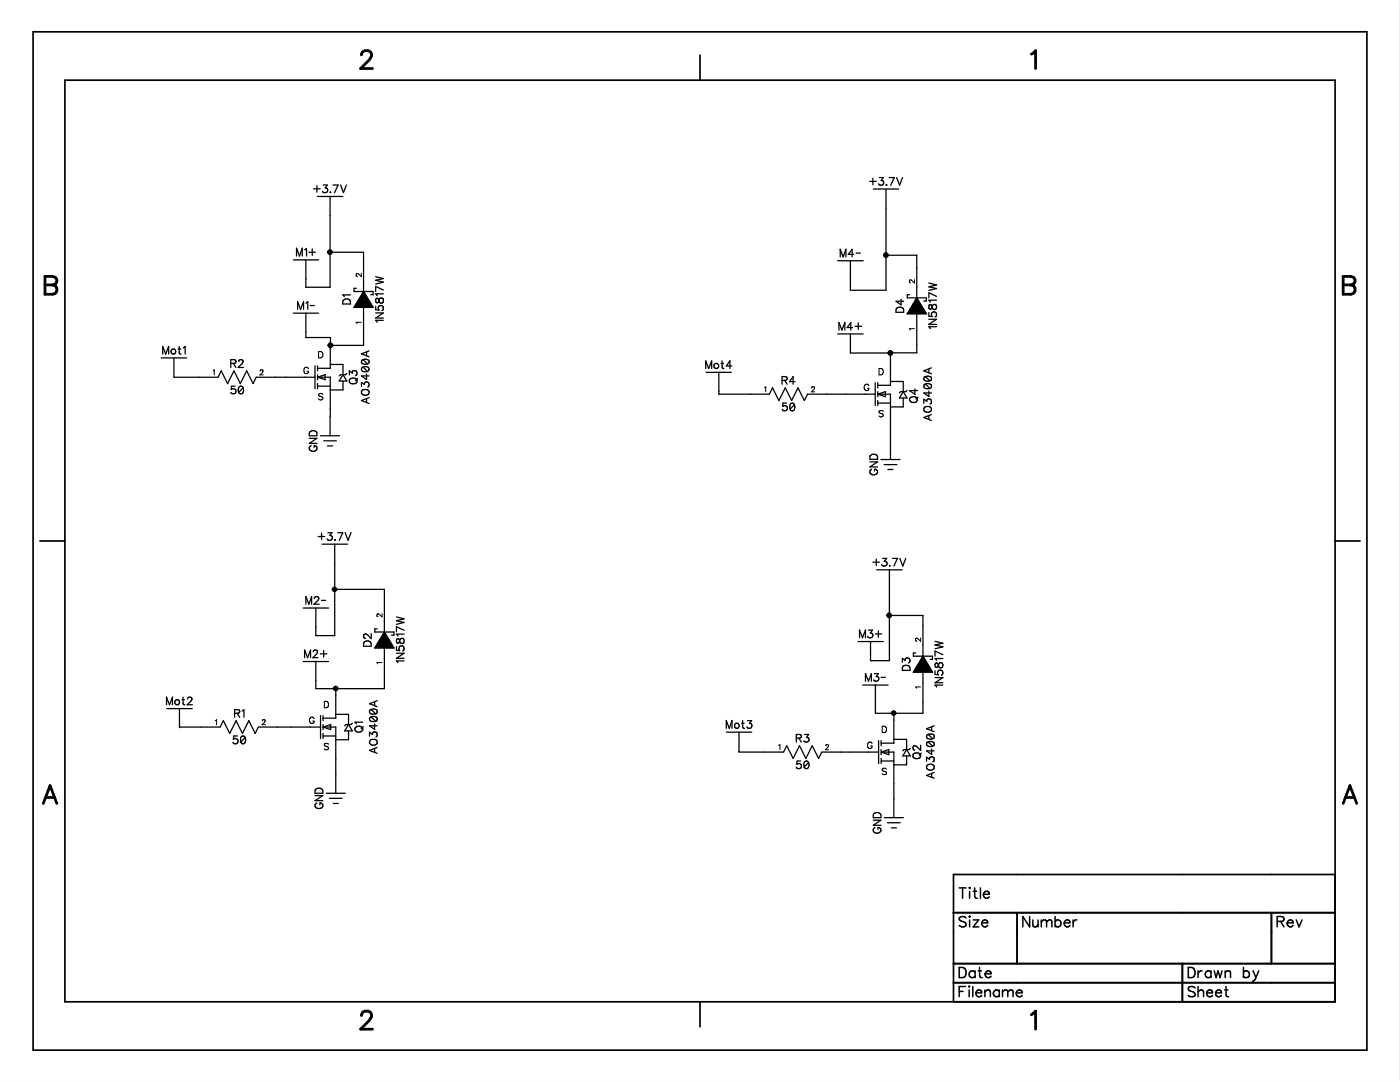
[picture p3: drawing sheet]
<svg xmlns="http://www.w3.org/2000/svg" width="279mm" height="216mm" viewBox="0 0 279 216" stroke-linecap="round" stroke-linejoin="round" font-family="sans-serif">
<g fill="#000" stroke="#000" stroke-width=".2">
<path d="M72.6 58.2l1.9 3.1h-3.8zM183 59.4l1.9 3.2h-3.8zM76.7 126.1l1.9 3.2h-3.8zM184.2 130.9l1.9 3.2h-3.8zM0 0h279.4v215.9h-279.4z"/>
<circle cx="65.8" cy="50.3" r=".49"/>
<circle cx="176.8" cy="50.9" r=".49"/>
<circle cx="65.9" cy="68.9" r=".49"/>
<circle cx="177.7" cy="70.4" r=".49"/>
<circle cx="66.8" cy="117.6" r=".47"/>
<circle cx="67" cy="137.4" r=".48"/>
<circle cx="177.5" cy="122.8" r=".48"/>
<circle cx="178.4" cy="142.3" r=".47"/>
</g>
<g fill="#fff" stroke="#fff" stroke-width=".2">
<path d="M0 0h279.4v215.9h-279.4z"/>
<path d="M.3 0h278.8v215.9h-278.8z"/>
</g>
<g fill="none" stroke="#000" stroke-width=".25">
<path d="M62.6 37.7h1.3M63.2 37v1.4M63.3 39.2h5.1M64.5 36.9h.8l-.4 .6a.49 .49 0 0 1 .5 .6 .49 .49 0 0 1-.7 .3l-.3-.2M65.9 39.2v18.1h-4.9v-5.4M65.9 38.4h.1zM66.5 36.9h1l-.7 1.5M68 36.9l.5 1.5 .6-1.5M173.6 36.2h1.3M174.2 35.6v1.3M174.3 37.7h5.1M175.5 35.4h.8l-.4 .6a.5 .5 0 0 1 .3 .8 .5 .5 0 0 1-.9-.1"/>
<path d="M176.8 37.7v20.2h-7.1v-5.9M176.9 36.8v.2zM177.5 35.4h1l-.7 1.6M178.9 35.4l.6 1.6 .6-1.6M58.5 51.9h5.1M59.2 51.1v-1.6l.6 1.6 .5-1.6v1.6M60.8 49.8l.4-.2v1.5M61.6 50.3h1.3M62.3 49.7v1.3M65.9 50.3h.1M65.9 50.3h6.7v7.9M68.5 59.9a.83 .83 0 0 1 1.4 .3v.5h-1.5z"/>
<path d="M69.9 58.8h-1.5l.3 .4M71.1 57.5h-.4v.7h3.8v.6h-.5M72.6 58.2l1.9 3.1h-3.8zM75 55.2l1.5 .4-1.5 .3 1.5 .4-1.5 .4M75.1 59.6a.58 .58 0 0 0 .1 .8l.4-.2a.55 .55 0 0 1 .2-.6 .55 .55 0 0 1 .7 0v.5a.43 .43 0 0 1-.3 .4 .43 .43 0 0 1-.5-.2l-.2-.7zM76.5 57.9l-1.5-.7v1M76.5 58.6h-1.5l.3 .4M167.2 52h5.1M167.7 51.3v-1.6l.6 1.6 .5-1.6v1.6M170.4 50.8h-1.1l.8-1.1v1.6M170.9 50.5h.8M176.8 50.9h.1"/>
<path d="M176.8 50.9h6.2v8.5M179.8 59.7v1.1l-1-.7h1.5M181.5 58.8h-.4v.6h3.8v.7h-.5M183 59.4l1.9 3.2h-3.8zM185.4 56.5l1.5 .4-1.5 .3 1.5 .4-1.5 .4M186.9 59.1l-1.5-.7v1M186.9 59.9h-1.5l.3 .4M32.2 71.4h5.1M32.5 70.7v-1.6l.6 1.6 .6-1.6v1.6M34.7 75.3h8.8l.7-1.3 1.2 2.5 1.3-2.5 1.3 2.5 1.2-2.5 1.3 2.5 .6-1.2h11.8M34.7 71.4v3.8M35.6 69.6h.5"/>
<path d="M35.8 69.1v1.5l.3 .1M36.6 69.4l.4-.3v1.6M46.1 72.5l.8-.1 .1-.5-.3-.1h-.6v1.5M46.6 72.5l.5 .8M46.9 77h-.7l-.1 .7a.54 .54 0 0 1 .8 0 .54 .54 0 0 1-.1 .8 .54 .54 0 0 1-.7-.2M47.6 72.1l.3-.3h.3l.3 .3-.2 .5-.8 .7h1.1M48.5 77.3a.48 .48 0 0 0-.4-.3 .48 .48 0 0 0-.5 .3v1M48.5 77.3a.72 .72 0 0 1 .1 .9 .72 .72 0 0 1-.8 .3l-.2-.2M48.5 77.3l-.9 1M58.5 62.5h5.1M59.4 61.7v-1.5l.6 1.5 .6-1.5v1.5M61 62.5v4.9h5v1.5"/>
<path d="M61 60.5l.4-.3v1.5M61.9 61h.8M62.9 73v4.6M63.4 75.3h2.5v7.8M63.4 73v1M63.4 74.8v1M63.4 76.5v1.1M63.4 77h2.5M63.4 75.3l1.5-.5v1zM65.9 72.7h2.6v2.1M68.5 76v1.8h-2.6M68.5 74.8l.7 1.2h-1.5z"/>
<path d="M69.2 74.5l-.2 .3h-1.1l-.2 .2M69.7 74.8v-.8l.6 .5a.52 .52 0 0 1 .5-.5 .52 .52 0 0 1 .5 .4 .52 .52 0 0 1-.3 .6M69.8 75.7a.82 .82 0 0 1 .9-.3 .82 .82 0 0 1 .5 .8 .88 .88 0 0 1-1.5 0zM71.4 75.5l-.4 .4M72.1 77.1v-.8l.6 .4a.51 .51 0 0 1 .7-.5 .51 .51 0 0 1 .2 .9l-.2 .1M72.3 77.9a.74 .74 0 0 1 .9-.2 .74 .74 0 0 1 .4 .9 .8 .8 0 0 1-.9 .3 .8 .8 0 0 1-.6-.8zM72.4 71.8l.4-.1a.68 .68 0 0 1 .9 .6l-.3 .3M72.4 73.2h.4a.68 .68 0 0 1 .9 .5l-.3 .4M72.4 71.8a.45 .45 0 0 0-.3 .4 .45 .45 0 0 0 .3 .4h1M72.4 73.2a.48 .48 0 0 0-.3 .5 .48 .48 0 0 0 .3 .4h1M72.4 73.2l1 .9M72.4 71.8l1 .8"/>
<path d="M72.6 61.3v7.6h-6.7v4.6h-2.5M73.2 70.2v.8M73.2 74.6v1.1l-1.1-.7h1.6M73.2 79.5v.8M73.7 79.3l-1.6 .6 1.6 .6M73.7 70l-1.6 .6 1.6 .6M75 62.4h1.5l-1.5 1.1h1.5M75 61.1v.7l.6 .1a.53 .53 0 0 1 0-.8 .53 .53 0 0 1 .8 .1 .53 .53 0 0 1-.2 .8M76.5 63.9h-1.5l.3 .4M140.8 73.5v-1.5l.6 1.5 .6-1.5v1.5M140.9 74.3h5.1M143.5 74.3v4.4h10l.7-1.3 1.2 2.5 1.3-2.5 1.3 2.5 1.3-2.5 1.2 2.5 .7-1.2h13.5"/>
<path d="M143.9 72.5h.5M144.1 72v1.2l.1 .2 .3 .1M146 73h-1.1l.8-1v1.5M156.1 75.9l.9-.1 .1-.4-.4-.3h-.6v1.6M156.6 75.9l.5 .8M158.7 76.2h-1.1l.7-1.1v1.6M167.2 66.6h5.1M167.4 65.9v-1.6l.6 1.6 .6-1.6v1.6M169.7 66.6v3.8h8M170.2 65.4h-1.1l.7-1.1v1.6M170.6 65.1h1.4M171.3 64.4v1.3"/>
<path d="M174.7 76.4v4.5M175.2 78.7h2.5v13M175.2 76.4v1M175.2 78.1v1.1M175.2 79.9v1M175.2 78.7l1.5-.6v1.1zM177.7 76.1h2.6v2M179 61.4l.7-.1a.58 .58 0 0 1 .6 .5v.5h-1.5v-.5zM180.3 79.4v1.8h-2.6M180.3 78.1l.7 1.3h-1.5zM181 77.9l-.2 .2h-1.1l-.2 .3M181.6 79.5a.83 .83 0 0 1 .9-.3 .83 .83 0 0 1 .6 .7 .83 .83 0 0 1-.9 .4 .83 .83 0 0 1-.7-.7z"/>
<path d="M182.6 77.6v1.1l-1.1-.8h1.6M183 62.6v7.8h-5.3v6.5h-2.5M183.2 79.2l-.4 .5M184.7 75.1h.3a.66 .66 0 0 1 .9 .5l-.1 .3-.2 .1M184.7 76.6l.3-.1a.66 .66 0 0 1 .9 .6l-.3 .4M184.7 75.1a.45 .45 0 0 0-.3 .5 .45 .45 0 0 0 .3 .4h.9M184.7 76.6a.48 .48 0 0 0-.3 .5 .48 .48 0 0 0 .3 .4h.9M184.7 76.6l.9 .9M184.7 75.1l.9 .9M185.4 63.7h1.5l-1.5 1h1.5M185.4 62.4v.7l.6 .1a.54 .54 0 0 1 0-.9 .54 .54 0 0 1 .8 .2 .54 .54 0 0 1-.2 .7M185.4 73.6v.8"/>
<path d="M185.4 78v1.1l-1-.7h1.5M185.4 60.9a.53 .53 0 0 0 .3 .8l.3-.2a.54 .54 0 0 1 .2-.6 .54 .54 0 0 1 .6 0l.1 .5-.3 .4a.75 .75 0 0 1-.7-.9zM185.9 73.4l-1.5 .6 1.5 .6M186.9 65.2h-1.5l.3 .4M61.7 87.5h1.5l-1.5 1h1.5M61.9 86.1l.4-.2 .6 .1 .3 .2v.8h-1.5v-.6zM62.1 88.9a.56 .56 0 0 0-.4 .7 .56 .56 0 0 0 .6 .4h.4a.55 .55 0 0 0 .6-.5 .55 .55 0 0 0-.6-.6v.4M64 87h3.8M64.6 88h2.5M65.4 89h1M65.9 83.1v3.9M157 80.4h-.7l-.1 .7a.53 .53 0 0 1 .8 0 .53 .53 0 0 1-.1 .8 .53 .53 0 0 1-.8-.2"/>
<path d="M158.5 80.7a.45 .45 0 0 0-.4-.3 .45 .45 0 0 0-.4 .3v1M158.5 80.7l.1 .4a.66 .66 0 0 1-.6 .9l-.2-.1-.1-.2M158.5 80.7l-.8 1M173.6 92.2h1.5l-1.5 1h1.5M173.7 90.9a.87 .87 0 0 1 1.4 .2v.6h-1.5zM173.9 93.6a.57 .57 0 0 0-.3 .7 .57 .57 0 0 0 .6 .4h.3a.55 .55 0 0 0 .6-.5 .55 .55 0 0 0-.6-.6v.4M175.2 80.4h2.5M175.8 91.7h3.8M176.4 92.7h2.6M177.2 93.7h1M184.4 80.5v-.8l.6 .4a.49 .49 0 0 1 .5-.5 .49 .49 0 0 1 .4 .7l-.1 .2-.2 .1M184.6 81.2a.73 .73 0 0 1 .9-.1 .73 .73 0 0 1 .3 .9 .8 .8 0 0 1-.9 .3 .8 .8 0 0 1-.5-.8z"/>
<path d="M185.4 82.9v.8M185.9 82.7l-1.5 .6 1.5 .6M62.7 119.4l.3-.4h.3l.3 .3-.2 .5-.7 .8h1M63.5 107.1h1.3M64.2 106.4v1.3M64.2 119.8h.8M64.3 108.6h5M65.4 106.3h.9l-.5 .5a.52 .52 0 0 1 .4 .9 .52 .52 0 0 1-.9-.2M66.8 117.6h.1M66.8 108.6v18.2h-3.8v-5.5M66.8 117.6h9.9v8.5M66.8 107.7v.1z"/>
<path d="M67.4 106.3h1l-.7 1.5M68.9 106.3l.6 1.5 .6-1.5M174.2 112.2h1.3M174.9 111.5v1.4M175 113.7h5M176.1 111.4h.9l-.5 .6a.51 .51 0 0 1 .5 .7 .51 .51 0 0 1-.9 .2l-.1-.3M177.5 113.7v18.1h-3.8v-3.8M177.5 112.8v.1zM178.1 111.4h1l-.7 1.5M179.6 111.4l.6 1.5 .6-1.5M36.3 139.6h.5M36.5 139.1l.1 1.4 .3 .1"/>
<path d="M37.4 139.4l.3-.3h.3l.2 .1 .1 .3-1 1.1h1.1M60.5 121.3h5.1M60.5 132h5.1M60.8 131.2v-1.5l.6 1.5 .6-1.5v1.5M61 120.6v-1.6l.6 1.6 .6-1.6v1.6M62.5 130l.1-.2 .5-.1 .2 .1 .1 .3-1 1.1h1.1M63.9 130.5h1.3M64.6 129.8v1.3M67 137.4v5.9h-2.5M72.6 128.2a.84 .84 0 0 1 1.5 .2v.5h-1.5zM74.1 126.4v1l-.7-.7-.4-.2-.3 .1-.1 .5 .3 .3M75.3 125.5h-.5v.6h3.8v.6h-.5"/>
<path d="M75.3 139.8l-1.6 .6 1.6 .6M76.7 129.3v8.1h-13.7v-5.4M76.7 126.1l1.9 3.2h-3.8zM79.1 130.3h1.5l-1.5 1.1h1.5M79.1 129v.8h.7a.55 .55 0 0 1-.1-.8 .55 .55 0 0 1 .8 .1 .55 .55 0 0 1-.2 .8M79.1 123.1l1.5 .4-1.5 .4 1.5 .3-1.5 .4M79.2 127.5a.5 .5 0 0 0 .3 .8l.2-.2a.55 .55 0 0 1 .2-.6 .55 .55 0 0 1 .7 0v.5l-.1 .3a.57 .57 0 0 1-.6 0 .57 .57 0 0 1-.2-.6l-.1-.2zM80.6 131.9h-1.5l.3 .3M80.6 125.8l-1.5-.7v1M80.6 126.5h-1.5l.3 .4M171.2 128h5.1M171.5 127.3v-1.6l.6 1.6 .6-1.6v1.6"/>
<path d="M172.2 136.7h5M172.7 135.9v-1.5l.6 1.5 .6-1.5v1.5M173.3 125.7h.8l-.4 .6a.49 .49 0 0 1 .5 .6 .49 .49 0 0 1-.7 .4l-.2-.1-.1-.2M174.5 134.4h.8l-.4 .6a.47 .47 0 0 1 .5 .4 .47 .47 0 0 1-.5 .5l-.5-.1v-.2M174.7 126.5h1.3M175.3 125.9v1.3M175.9 135.2h.8M177.5 122.8h6.7v8.1M180.1 132.1v-.7l.5 .4a.51 .51 0 0 1 .9-.4 .51 .51 0 0 1-.2 .9M180.3 132.9l.7-.1a.58 .58 0 0 1 .6 .5v.5h-1.5v-.7zM182.8 130.3h-.5v.6h3.8v.7h-.5M184.2 134.1v8.2h-9.5v-5.6"/>
<path d="M184.2 130.9l1.9 3.2h-3.8zM186.6 135.2h1.6l-1.6 1h1.6M186.6 133.9v.7l.7 .1a.54 .54 0 0 1 0-.8 .54 .54 0 0 1 .8 .1 .54 .54 0 0 1-.2 .7M186.6 128l1.6 .4-1.6 .3 1.6 .4-1.6 .4M186.7 132.4a.54 .54 0 0 0 .2 .8l.2-.1 .2-.4a.45 .45 0 0 1 .4-.5 .45 .45 0 0 1 .5 .4l-.1 .5-.2 .2a.8 .8 0 0 1-.8-.9zM188.2 136.7h-1.6l.3 .4M188.2 130.6l-1.6-.7v1M188.2 131.4h-1.6l.3 .3M33.2 140.6v-1.5l.6 1.5 .6-1.5v1.5M33.3 141.4h5.1M35.8 145.1h8.1l.7-1.3 1.2 2.5 1.3-2.5 1.3 2.5 1.3-2.5 1.2 2.5 .7-1.2h12.4M35.8 141.4v3.8"/>
<path d="M46.8 142.3l.9-.1 .1-.3-.1-.3h-.9v1.5M47.3 142.3l.5 .8M47.4 146.9h-.7l-.1 .6a.54 .54 0 0 1 .8 0 .54 .54 0 0 1-.1 .8 .54 .54 0 0 1-.8-.2M48.3 141.9l.4-.3v1.5M48.9 147.2a.48 .48 0 0 0-.4-.3 .48 .48 0 0 0-.5 .3v.9M48.9 147.2a.72 .72 0 0 1 .1 .8 .72 .72 0 0 1-.8 .3l-.2-.2M48.9 147.2l-.9 .9M62.9 158.8h1.5l-1.5 1h1.5M62.9 157.6a.87 .87 0 0 1 1.5 .2v.5h-1.5zM64 142.8v4.6M64.5 145.1h2.5v13.2M64.5 146.9h2.5"/>
<path d="M64.5 142.8v1M64.5 144.6v1M64.5 146.3v1.1M64.5 145.1l1.5-.5v1zM65.1 158.3h3.8M65.7 159.3h2.6M67 142.5h2.6v2.1M69.6 145.8v1.8h-2.6M69.6 144.6l.7 1.2h-1.5zM70.3 144.3l-.2 .3h-1.1l-.2 .2M70.9 145.2a.77 .77 0 0 1 1-.3 .77 .77 0 0 1 .4 .9 .83 .83 0 0 1-.9 .3 .83 .83 0 0 1-.6-.7zM72.4 144.1h-1.6l.3 .3"/>
<path d="M72.5 145l-.4 .4M73.7 146.9v-.8l.6 .5a.52 .52 0 0 1 .9-.4 .52 .52 0 0 1-.2 .9M74 147.7a.76 .76 0 0 1 .9-.2 .76 .76 0 0 1 .3 .9 .76 .76 0 0 1-.9 .3 .76 .76 0 0 1-.5-.9zM74 141.6l.6-.1 .6 .2v.6l-.2 .2M74 143a.72 .72 0 0 1 .9 0 .72 .72 0 0 1 .3 .8l-.2 .1M74 141.6a.47 .47 0 0 0-.3 .4 .47 .47 0 0 0 .3 .5h1M74 143a.48 .48 0 0 0-.3 .5 .48 .48 0 0 0 .3 .4h1M74 143l1 .9M74 141.6l1 .9M74.8 140.1v.7M74.8 144.5v1l-1.1-.7h1.6M74.8 149.4v.7"/>
<path d="M75.3 149.1l-1.6 .6 1.6 .6M144.9 145.3v-1.5l.6 1.5 .6-1.5v1.5M144.9 146.1h5.1M147.5 146.1v4h8.9l.6-1.3 1.3 2.5 1.3-2.5 1.2 2.5 1.3-2.5 1.3 2.5 .6-1.2h11.3M148 144.3h.5M148.2 143.8v1.2l.1 .2 .3 .1M149.2 143.8h.8l-.4 .6a.51 .51 0 0 1 .3 .8 .51 .51 0 0 1-.8-.2M158.9 147.3l1-.1v-.5l-1-.1v1.5M159.4 147.3l.5 .8M159.8 151.8h-.7l-.1 .7a.54 .54 0 0 1 .8 0 .54 .54 0 0 1-.1 .8 .54 .54 0 0 1-.8-.2M160.6 146.6h.8l-.4 .6a.51 .51 0 0 1 .4 .7 .51 .51 0 0 1-.8 .1l-.2-.2M161.4 152.1a.48 .48 0 0 0-.5-.3 .48 .48 0 0 0-.4 .3v1"/>
<path d="M161.4 152.1a.7 .7 0 0 1 0 .9 .7 .7 0 0 1-.7 .3l-.2-.2M161.4 152.1l-.9 1M175.3 147.8v4.6M175.9 150.1h2.5v13.1M175.9 151.8h2.5M175.9 147.8v1M175.9 149.6v1M175.9 151.3v1.1M175.9 150.1l1.5-.5v1zM178.4 142.3v6h-2.5M178.4 147.5h2.5v2.1M180.9 150.8v1.8h-2.5"/>
<path d="M180.9 149.6l.8 1.2h-1.5zM181.7 149.3l-.3 .3h-1l-.2 .2M182.2 150.5a.77 .77 0 0 1 1-.3 .77 .77 0 0 1 .4 .9 .8 .8 0 0 1-.8 .3 .8 .8 0 0 1-.6-.7zM183.7 148.7v1l-1.1-.9-.3 .1-.1 .2v.3l.3 .3M183.9 150.3l-.5 .4M184.9 151.9v-.8l.6 .4a.52 .52 0 0 1 .5-.5 .52 .52 0 0 1 .5 .4 .52 .52 0 0 1-.4 .6M185.1 152.7a.76 .76 0 0 1 .9-.2 .76 .76 0 0 1 .4 .9 .77 .77 0 0 1-1 .3 .77 .77 0 0 1-.4-.9zM185.2 146.5h.4a.61 .61 0 0 1 .8 .5v.3l-.3 .1M185.2 148h.4a.66 .66 0 0 1 .8 .5v.3l-.3 .1M185.2 146.5a.48 .48 0 0 0-.3 .5 .48 .48 0 0 0 .3 .4h.9M185.2 148a.45 .45 0 0 0-.3 .5 .45 .45 0 0 0 .3 .4h.9M185.2 148l.9 .9"/>
<path d="M185.2 146.5l.9 .9M185.9 145v.8M185.9 149.4v1.1l-1-.7h1.5M185.9 154.3v.8M186.4 154.1l-1.5 .6 1.5 .6M186.4 144.8l-1.5 .6 1.5 .6M63.2 160.2a.56 .56 0 0 0-.3 .7 .56 .56 0 0 0 .6 .4h.3a.55 .55 0 0 0 .6-.5 .55 .55 0 0 0-.6-.6v.4M66.5 160.3h1M174.3 163.7h1.5l-1.5 1h1.5M174.3 162.4a.87 .87 0 0 1 1.5 .2v.6h-1.5zM174.6 165.1a.57 .57 0 0 0-.3 .7 .57 .57 0 0 0 .5 .4h.4a.55 .55 0 0 0 .6-.5 .55 .55 0 0 0-.6-.6v.4M176.5 163.2h3.8"/>
<path d="M177.1 164.2h2.6M177.9 165.2h1"/>
<circle cx="34.6" cy="70.1" r=".51"/>
<circle cx="142.9" cy="73" r=".51"/>
<circle cx="35.4" cy="140.1" r=".51"/>
<circle cx="147" cy="144.8" r=".49"/>
</g>
<g fill="none" stroke="#000" stroke-width=".2">
<path d="M72.1 54.5v.7l-.7-.6a.3 .3 0 0 0-.3 .2 .3 .3 0 0 0 .2 .4M182.5 55.8v.7l-.6-.6a.29 .29 0 0 0-.4 .1 .29 .29 0 0 0 .2 .4M42.5 74l.3-.2v1M51.9 74l.2-.2 .4 .1-.1 .4-.5 .5h.6M72.1 64.3h-1l.2 .3M152.6 77.4l.2-.2v1M162 77.4a.3 .3 0 0 1 .3-.2 .3 .3 0 0 1 .3 .3l-.7 .7h.7M182.5 65.6h-1l.2 .2M76.2 122.4v.7l-.7-.6-.3 .2 .1 .3 .1 .1M76.2 132.2h-1l.2 .3M183.7 127.3v.7l-.7-.7a.3 .3 0 0 0-.3 .3 .3 .3 0 0 0 .3 .3M183.7 137.1h-1l.2 .2"/>
<path d="M43 143.8l.2-.2v1M52.4 143.8l.1-.2h.2l.2 .3-.6 .7h.7M155.4 148.8l.3-.2v1M164.8 148.8h.1M164.8 148.8l.4-.2 .2 .3-.7 .7h.7"/>
</g>
<path d="M61.6 73.6a.46 .46 0 0 0-.6-.3 .46 .46 0 0 0-.3 .5v.3a.45 .45 0 0 0 .4 .5 .45 .45 0 0 0 .5-.5h-.3M63.6 70.1h.4a.68 .68 0 0 1 .5 .7 .68 .68 0 0 1-.5 .6h-.4zM64.4 78.7l-.3-.2-.5 .2v.3l.8 .3v.3a.51 .51 0 0 1-.8 0M173.4 77l-.1-.2a.59 .59 0 0 0-.8 .1 .59 .59 0 0 0 .1 .9l.2 .1h.4l.2-.4h-.3M175.4 73.5h.5a.68 .68 0 0 1 .4 .7 .68 .68 0 0 1-.4 .6h-.5zM176.3 82.1l-.4-.2-.5 .2 .1 .3 .8 .4a.46 .46 0 0 1-.4 .4 .46 .46 0 0 1-.5-.2M64.7 140h.5a.68 .68 0 0 1 .4 .6 .68 .68 0 0 1-.4 .6h-.5zM62.7 143.4l-.3-.3a.62 .62 0 0 0-.7 .6 .62 .62 0 0 0 .8 .6l.2-.4h-.3M65.6 148.5l-.4-.2-.5 .2 .1 .3 .8 .4a.47 .47 0 0 1-.4 .4 .47 .47 0 0 1-.5-.2M174 148.4l-.1-.3a.63 .63 0 0 0-.8 .4 .63 .63 0 0 0 .3 .8l.3 .1 .3-.2v-.4h-.3M176.1 144.9h.4a.68 .68 0 0 1 .4 .6 .68 .68 0 0 1-.4 .7h-.4zM176.9 153.5a.47 .47 0 0 0-.4-.2 .47 .47 0 0 0-.4 .3l.8 .6v.2l-.3 .2-.5-.2" fill="none" stroke="#000" stroke-width=".21"/>
<g fill="none" stroke="#000" stroke-width=".34">
<path d="M6.6 6.3h266.2v203.2h-266.2zM13 16h253.4v183.9h-253.4zM139.7 11v5M8 107.9h5M266.4 107.9h5M266.4 174.5h-76.1v25.4M139.7 199.9v5M190.3 182.1h76.1M190.3 192.3h76.1M190.3 196.1h76.1M203 182.1v10.2M236 192.3v7.6"/>
<path d="M253.7 182.1v10.2"/>
</g>
<path d="M72.1 11a.88 .88 0 0 1 .7-.9h.7a.87 .87 0 0 1 .5 1.4l-2 2.2h2.3M205.8 10.8l.9-.7v3.6M9 55.2h1.5l.5 .1a.82 .82 0 0 1 0 1.4l-.5 .2a.93 .93 0 0 1 .9 .9 .93 .93 0 0 1-.9 .9h-1.5zM9 56.9h1.5M268.1 55.2h1.5l.5 .1a.82 .82 0 0 1 0 1.4l-.5 .2a.93 .93 0 0 1 .9 .9 .93 .93 0 0 1-.9 .9h-1.5zM268.1 56.9h1.5M9.1 159.1h1.7M268.6 159.1h1.7M8.6 160.3l1.4-3.5 1.3 3.5M268.1 160.3l1.3-3.5 1.4 3.5M72.1 202.6a.88 .88 0 0 1 .7-.8h.7a.89 .89 0 0 1 .5 1.4l-2 2.2h2.3M205.8 202.5l.9-.7v3.6" fill="none" stroke="#000" stroke-width=".55"/>
<g fill="none" stroke="#000" stroke-width=".3">
<path d="M191.4 177.2h1.4M192.1 177.2v2M193.5 177.1l.1 .1-.1 .1zM193.5 177.8v1.4M194.2 177.8h.7M194.5 177.2v1.6l.1 .3 .4 .1M195.7 177.2v2M196.3 178.4a.66 .66 0 0 0 .3 .8 .66 .66 0 0 0 .8-.3M196.6 178a.55 .55 0 0 1 .5-.1 .55 .55 0 0 1 .3 .5h-1.1zM191.4 193h.7a1.09 1.09 0 0 1 .7 1.1 1.09 1.09 0 0 1-.7 1h-.7zM191.4 197.8h.8M192.7 196.8h-1.3v2.1"/>
<path d="M192.8 183.2a.76 .76 0 0 0-.8-.3 .76 .76 0 0 0-.6 .5l.2 .3 1 .4a.5 .5 0 0 1 0 .7 .91 .91 0 0 1-1.2-.1M193.3 196.8h.2zM193.4 197.5v1.4M193.5 183.6v1.4M193.5 182.8l.1 .1-.1 .1zM194.1 196.8v2.1M194.2 183.6h1.1l-1.1 1.4h1.1M194.6 194a.66 .66 0 0 0-1-.1 .66 .66 0 0 0 0 1 .66 .66 0 0 0 1-.1M194.6 193.7v1.4M194.8 198.1a.64 .64 0 0 0 .3 .7 .64 .64 0 0 0 .8-.2M194.9 197.8a.56 .56 0 0 1 .6-.3 .56 .56 0 0 1 .4 .6h-1.1zM195.2 193.7h.7"/>
<path d="M195.5 193v1.7l.1 .3 .4 .1M195.9 184.1a.66 .66 0 0 0 .4 .8 .66 .66 0 0 0 .8-.2M196 183.9a.56 .56 0 0 1 .7-.3 .56 .56 0 0 1 .4 .5h-1.2zM196.6 197.5v1.4M196.6 197.9l.5-.4 .4 .2 .2 .2v1M196.6 194.3a.66 .66 0 0 0 .4 .7 .66 .66 0 0 0 .8-.2M196.9 193.8a.55 .55 0 0 1 .6 0 .55 .55 0 0 1 .3 .5h-1.2zM199.4 197.8a.66 .66 0 0 0-.9-.1 .66 .66 0 0 0 0 1 .66 .66 0 0 0 .9-.1M199.4 197.5v1.4M200.1 197.9l.4-.4 .5 .2 .1 .2M200.1 197.5v1.4M201.1 197.9l.5-.4 .5 .2 .1 1.2"/>
<path d="M201.1 197.9v1M202.8 198.1a.66 .66 0 0 0 .4 .7 .66 .66 0 0 0 .8-.2M202.9 197.8a.58 .58 0 0 1 .7-.3 .58 .58 0 0 1 .4 .6h-1.2zM205.5 182.9v2.1l-1.4-2.1v2.1M206.1 183.6l.1 1.2 .5 .2 .5-.5M207.2 183.6v1.4M207.8 184l.5-.4 .5 .1 .1 .3M207.8 183.6v1.4M208.9 184l.5-.4 .4 .1 .1 1.3M208.9 184v1M210.6 183.9a.66 .66 0 0 1 .9-.1 .66 .66 0 0 1 0 .9 .66 .66 0 0 1-.9 0M210.6 182.9v2.1"/>
<path d="M212.4 184.1a.64 .64 0 0 0 .4 .8 .64 .64 0 0 0 .7-.2M212.5 183.9a.56 .56 0 0 1 .6-.3 .56 .56 0 0 1 .4 .5h-1.1zM214.2 183.6v1.4M214.9 183.6a.72 .72 0 0 0-.7 .5M237.2 193h.6a1.09 1.09 0 0 1 .7 1.1 1.09 1.09 0 0 1-.7 1h-.6zM238.5 197.1a.75 .75 0 0 0-.7-.3 .75 .75 0 0 0-.6 .6l.1 .3 1 .3 .2 .6a.99 .99 0 0 1-1.3 0M239.1 193.7v1.4M239.1 196.8v2.1M239.1 197.9l.5-.4 .5 .2 .1 .2v1M239.9 193.7a.73 .73 0 0 0-.8 .6M240.8 198.1a.63 .63 0 0 0 .4 .8 .63 .63 0 0 0 .8-.3M240.9 197.8a.56 .56 0 0 1 .7-.3 .56 .56 0 0 1 .4 .6h-1.2z"/>
<path d="M241.7 194a.65 .65 0 0 0-1-.1 .65 .65 0 0 0 0 1 .65 .65 0 0 0 1-.1M241.7 193.7v1.4M242.3 193.7l.4 1.4 .4-1.4 .4 1.4 .4-1.4M242.6 198.1a.64 .64 0 0 0 .4 .7 .64 .64 0 0 0 .8-.2M242.7 197.8a.56 .56 0 0 1 .7-.3 .56 .56 0 0 1 .4 .6h-1.2zM244.4 197.5h.7M244.5 194.1a.63 .63 0 0 1 1-.3l.1 1.3M244.5 193.7v1.4M244.7 196.8v1.7l.1 .3 .4 .1M248.2 194a.66 .66 0 0 1 .9-.1 .66 .66 0 0 1 0 1 .66 .66 0 0 1-.9-.1M248.2 193v2.1M250.1 193.7l.6 1.4"/>
<path d="M250.7 195.1l-.3 .4-.4 .3M251.2 193.7l-.5 1.4M254.9 183.9l1.2-.1 .1-.3v-.4l-.4-.2h-.9v2.1M255.6 183.9l.6 1.1M256.9 184.1a.66 .66 0 0 0 .4 .8 .66 .66 0 0 0 .8-.2M257.2 183.7a.55 .55 0 0 1 .6-.1 .55 .55 0 0 1 .3 .5h-1.2zM258.7 183.6l.5 1.4 .6-1.4"/>
</g>
<g font-size="5.9">
<text x="71.7" y="14.8">2</text>
<text x="205.5" y="14.8">1</text>
<text x="8.7" y="59.8">B</text>
<text x="267.8" y="59.8">B</text>
<text x="8.4" y="161.4">A</text>
<text x="267.8" y="161.4">A</text>
<text x="71.7" y="206.4">2</text>
<text x="205.5" y="206.4">1</text>
</g>
<g font-size="3.4">
<text x="191.3" y="179.8">Title</text>
<text x="191.3" y="185.6">Size</text>
<text x="204" y="185.6">Number</text>
<text x="254.7" y="185.6">Rev</text>
<text x="191.3" y="195.7">Date</text>
<text x="237" y="195.7">Drawn by</text>
<text x="191.3" y="199.5">Filename</text>
<text x="237" y="199.5">Sheet</text>
</g>
<g font-size="2.5">
<text x="62.5" y="38.9">+3.7V</text>
<text x="173.4" y="37.4">+3.7V</text>
<text x="59.1" y="51.5">M1+</text>
<text x="167.6" y="51.7">M4-</text>
<text x="59.3" y="62.2">M1-</text>
<text x="70.4" y="60.8" transform="rotate(-90 70.4 60.8)">D1</text>
<text x="77" y="64.4" transform="rotate(-90 77 64.4)">1N5817W</text>
<text x="180.8" y="62.4" transform="rotate(-90 180.8 62.4)">D4</text>
<text x="187.4" y="65.7" transform="rotate(-90 187.4 65.7)">1N5817W</text>
<text x="32.4" y="71.1">Mot1</text>
<text x="167.3" y="66.3">M4+</text>
<text x="45.9" y="73.8">R2</text>
<text x="71.7" y="76.7" transform="rotate(-90 71.7 76.7)">Q3</text>
<text x="140.7" y="74">Mot4</text>
<text x="156" y="77.2">R4</text>
<text x="45.9" y="79.1">50</text>
<text x="74.1" y="80.6" transform="rotate(-90 74.1 80.6)">AO3400A</text>
<text x="156" y="82.4">50</text>
<text x="183.5" y="80.4" transform="rotate(-90 183.5 80.4)">Q4</text>
<text x="186.4" y="84" transform="rotate(-90 186.4 84)">AO3400A</text>
<text x="63.7" y="90.1" transform="rotate(-90 63.7 90.1)">GND</text>
<text x="175.6" y="94.8" transform="rotate(-90 175.6 94.8)">GND</text>
<text x="63.4" y="108.3">+3.7V</text>
<text x="174.1" y="113.4">+3.7V</text>
<text x="60.9" y="121">M2-</text>
<text x="60.7" y="131.7">M2+</text>
<text x="74.6" y="129" transform="rotate(-90 74.6 129)">D2</text>
<text x="171.4" y="127.7">M3+</text>
<text x="81.1" y="132.3" transform="rotate(-90 81.1 132.3)">1N5817W</text>
<text x="172.6" y="136.4">M3-</text>
<text x="182.1" y="133.9" transform="rotate(-90 182.1 133.9)">D3</text>
<text x="188.6" y="137.2" transform="rotate(-90 188.6 137.2)">1N5817W</text>
<text x="33.1" y="141.1">Mot2</text>
<text x="46.7" y="143.6">R1</text>
<text x="46.4" y="148.9">50</text>
<text x="72.8" y="146.2" transform="rotate(-90 72.8 146.2)">Q1</text>
<text x="144.8" y="145.8">Mot3</text>
<text x="158.8" y="148.6">R3</text>
<text x="75.8" y="150.4" transform="rotate(-90 75.8 150.4)">AO3400A</text>
<text x="158.8" y="153.8">50</text>
<text x="184.2" y="151.5" transform="rotate(-90 184.2 151.5)">Q2</text>
<text x="186.9" y="155.4" transform="rotate(-90 186.9 155.4)">AO3400A</text>
<text x="64.9" y="161.5" transform="rotate(-90 64.9 161.5)">GND</text>
<text x="176.3" y="166.3" transform="rotate(-90 176.3 166.3)">GND</text>
</g>
<g font-size="2.1">
<text x="63.5" y="71.8">D</text>
<text x="60.5" y="75">G</text>
<text x="175.3" y="75.2">D</text>
<text x="63.5" y="80.2">S</text>
<text x="172.4" y="78.3">G</text>
<text x="175.3" y="83.6">S</text>
<text x="64.6" y="141.6">D</text>
<text x="61.7" y="144.8">G</text>
<text x="64.6" y="150">S</text>
<text x="173" y="149.7">G</text>
<text x="176" y="146.6">D</text>
<text x="176" y="155">S</text>
</g>
<g font-size="1.7">
<text x="72.4" y="55.3" transform="rotate(-90 72.4 55.3)">2</text>
<text x="182.8" y="56.6" transform="rotate(-90 182.8 56.6)">2</text>
<text x="72.4" y="64.6" transform="rotate(-90 72.4 64.6)">1</text>
<text x="182.8" y="65.9" transform="rotate(-90 182.8 65.9)">1</text>
<text x="42.5" y="75.1">1</text>
<text x="51.8" y="75.1">2</text>
<text x="152.5" y="78.5">1</text>
<text x="161.8" y="78.5">2</text>
<text x="76.5" y="123.2" transform="rotate(-90 76.5 123.2)">2</text>
<text x="184.1" y="128" transform="rotate(-90 184.1 128)">2</text>
<text x="76.5" y="132.5" transform="rotate(-90 76.5 132.5)">1</text>
<text x="184.1" y="137.4" transform="rotate(-90 184.1 137.4)">1</text>
<text x="42.9" y="144.9">1</text>
<text x="52.2" y="144.9">2</text>
<text x="155.3" y="149.9">1</text>
<text x="164.7" y="149.9">2</text>
</g>
</svg>
